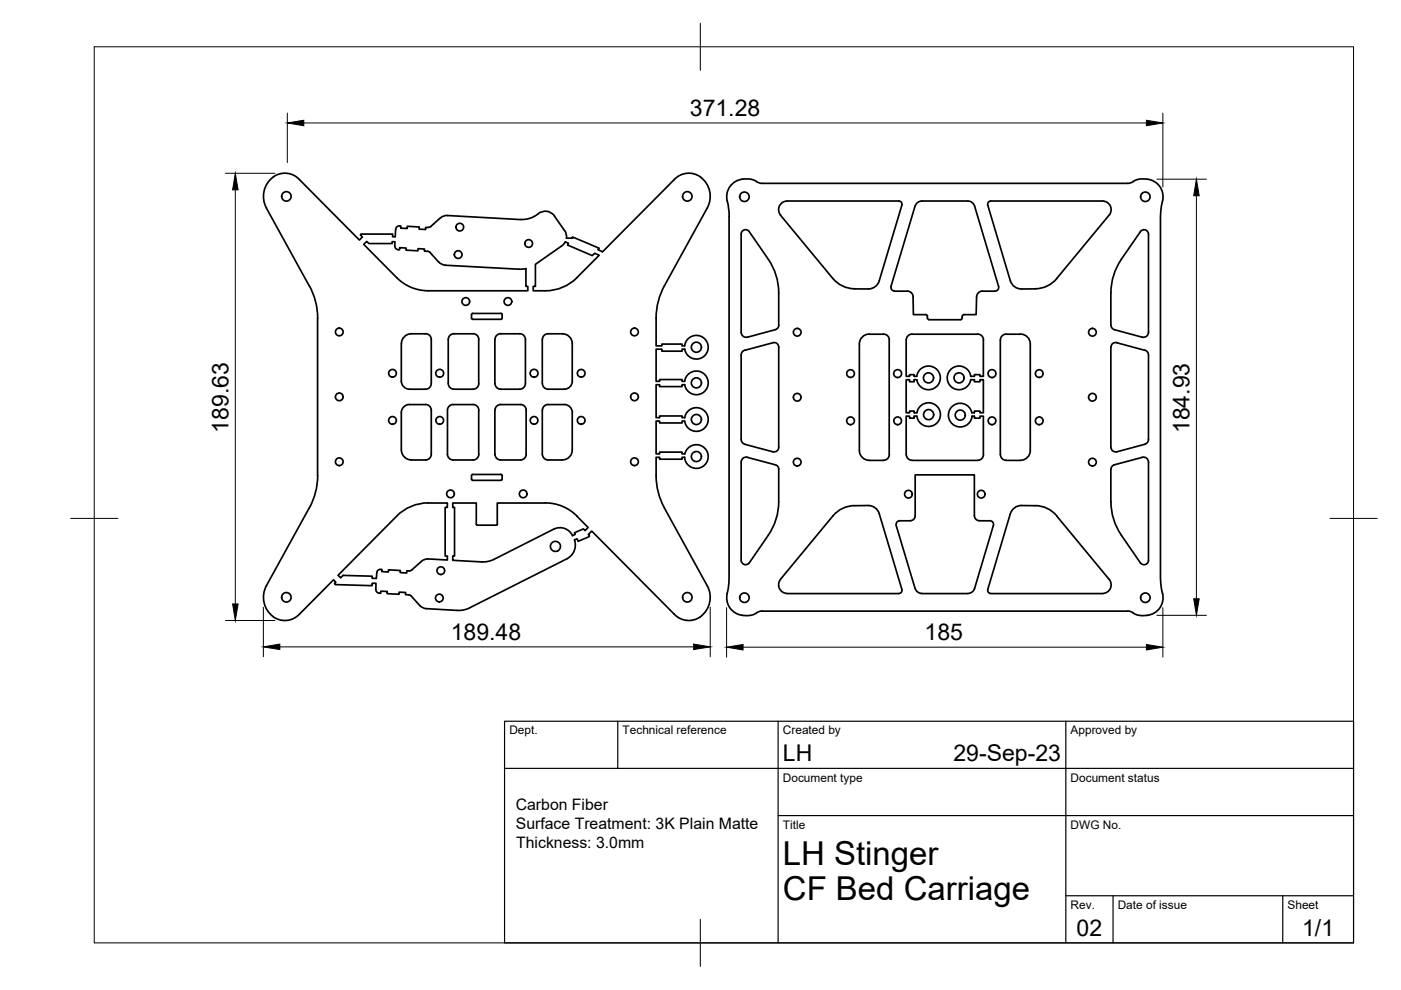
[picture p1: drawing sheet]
<svg xmlns="http://www.w3.org/2000/svg" width="297mm" height="210mm" viewBox="0 0 297 210" stroke-linecap="round" stroke-linejoin="round" font-family="sans-serif">
<!-- layer: Visible -->
<g fill="none" stroke="#000" stroke-width=".36">
<path d="M63.5 38.1a4.4 4.4 0 0 0-7.4 2 5.1 5.1 0 0 0 .4 4M63.5 38.1l12.7 12.8 .6-.7-.4-.4 .1-.2h6.7v.6h.6l.1-1.6a.8 .8 0 0 1 1.1-.7v.5h1.3l.1-.4 2.5 .1v.5l1.3 .1 .1-.5h.5M142.9 38.1l-15.2 15.3-.9-.5 .2-.3-5.6-2.4v.3h-1.3M142.9 38.1a4.4 4.4 0 0 1 7.5 2 5.1 5.1 0 0 1-.5 4l-9 16.5a14.3 14.3 0 0 0-1.8 6.9v5.8h1.2v-.3h4.3v.3h.6M157.4 38h1.6l1.4 .5M157.5 38a3.8 3.8 0 0 0-3.2 5.2l.3 2.7M240.2 38.5l.8-.4 1.1-.2a4.3 4.3 0 0 1 4.3 2.6l.2 1.1-.1 1M240.2 38.5l-1.1 .4h-77.6l-1.1-.4M56.5 44.1l9.1 16.5a14.3 14.3 0 0 1 1.8 6.9M93 55.6l-1.9-2.2-1.1-.2v-.4l-1.4-.1v.5l-2.5-.2v-.4l-1.4-.1v.5a.91 .91 0 0 1-1-.9v-.8l-.5-.1-.1 .4h-4.9l-.5-.4-.6 .6 7 7.1a9.4 9.4 0 0 0 6.7 2.8h21.1v-1h-.4v-3.7M93 55.6l.6 .4 .8 .2M93.4 46.2l-2.1 1.8-.5 .2"/>
<path d="M93.4 46.2l.7-.4 .7-.1 15.7 .8a6.4 6.4 0 0 0 4.3-1.6 2.36 2.36 0 0 1 2.8 .9l2.1 3.1M94.4 56.2l15.6 .9M111.5 56.9l-1.4 .2M119.1 52.1l-5.6 3.9v4.7h-.4v1a11.9 11.9 0 0 0 7.3-1.3l1.9-1.5M119.1 52.1l.7-.8 .7 .3-.1 .4 5.2 2.2 .5-.5 .9 .4-4.7 4.8M119.7 48.8l.4 .8v.9M154.6 45.9v76.6l-.2 2.2a4.2 4.2 0 0 0 1.1 5l.9 .5 1.1 .3M158.9 49.1l4 5.9M158.9 49.1a.94 .94 0 0 0-1.1-.4 .94 .94 0 0 0-.7 .9v20.8a1.08 1.08 0 0 0 1.4 1.1l5.9-1.6a1.01 1.01 0 0 0 .7-1M162.9 55a12.4 12.4 0 0 1 2.2 7.1v6.8M191.2 43.5l-.1-.6-.5-.3h-23.7a1.85 1.85 0 0 0-1.6 1.1 1.85 1.85 0 0 0 .2 1.9l11.1 13.5a6 6 0 0 0 4.6 2.1M191.2 43.5l-4.8 16a2.42 2.42 0 0 1-2.3 1.8l-3-.1"/>
<path d="M194 43.7l-5.1 17 .1 .7 .7 .3M195.5 42.6h9.7a1.49 1.49 0 0 1 1.4 1.1l5.1 17-.1 .7-.6 .3M195.5 42.6a1.49 1.49 0 0 0-1.5 1.1M209.4 43.5l4.8 16M209.4 43.5l.1-.6 .6-.3h23.6a1.83 1.83 0 0 1 1.7 1.1 1.83 1.83 0 0 1-.2 1.9M214.2 59.5a2.42 2.42 0 0 0 2.4 1.8l2.9-.1M235.1 45.6l-11 13.5a6 6 0 0 1-4.6 2.1M241.8 49.1a.94 .94 0 0 1 1-.4 .94 .94 0 0 1 .7 .9v20.9a1.07 1.07 0 0 1-1.3 1l-5.9-1.6a1.04 1.04 0 0 1-.8-1M241.8 49.1l-4.1 5.9a12.4 12.4 0 0 0-2.2 7.1M246.5 42.6l-.5 3.3v76.6l.2 2.2a4 4 0 0 1-2 5.5l-1.1 .3h-1.1l-.8-.1-1-.4M67.3 67.5v33.3M85.1 72.9v7.9"/>
<path d="M85.1 72.9a2.08 2.08 0 0 1 2.1-2.1h3a1.22 1.22 0 0 1 1.2 1.2v9.3a1.22 1.22 0 0 1-1.2 1.2h-3.4a1.73 1.73 0 0 1-1.7-1.7M95.3 71.3l.6-.5h.3h4.1a1.22 1.22 0 0 1 1.2 1.2v9.3a1.22 1.22 0 0 1-1.2 1.2h-4a1.22 1.22 0 0 1-1.3-1.2v-9.3zM100 67.4l.2 .3h6M100 66.7v.8M100.2 66.5h6M100.2 66.4l-.2 .3M105.4 71l.8-.2h4a1.22 1.22 0 0 1 1.2 1.2v9.3a1.22 1.22 0 0 1-1.2 1.2h-4a1.25 1.25 0 0 1-1.3-1.2v-9.3l.1-.4zM106.2 66.4l.3 .3M106.5 67.4l-.3 .3M106.5 66.7v.8M115 72v9.3M116.2 70.8h3"/>
<path d="M116.2 70.8a1.22 1.22 0 0 0-1.2 1.2M119.2 70.8a2.08 2.08 0 0 1 2.1 2.1v7.9M145.2 73.3a2.51 2.51 0 0 1 3.7-1.9 2.51 2.51 0 0 1 .2 4.3 2.51 2.51 0 0 1-3.9-1.7h-.6v.5h-4.3v-.5h-1.2v6.8h.7v-.3h4.8v.3h.6a2.51 2.51 0 0 1 3.8-1.7 2.51 2.51 0 0 1 0 4.2 2.51 2.51 0 0 1-3.8-1.8M157.9 74.3l6-1.6a.98 .98 0 0 1 1.2 .9v21.2a1.01 1.01 0 0 1-1.2 1l-6-1.6M157.9 74.2a1.07 1.07 0 0 0-.8 1.1v17.9a1.07 1.07 0 0 0 .8 1M184.3 70.9h3M184.3 70.8a2.08 2.08 0 0 0-2.1 2.1v22.6a2.08 2.08 0 0 0 2.1 2.1M187.3 70.8a1.22 1.22 0 0 1 1.3 1.3M188.5 72.1l.1 24.3a1.22 1.22 0 0 1-1.3 1.2M189.7 61.7h2.6M192.1 72.1v7.7h.7v-.4h1v.4h.6a2.51 2.51 0 0 1 3.8-1.8 2.51 2.51 0 0 1 0 4.2 2.51 2.51 0 0 1-3.8-1.7h-.6v.4h-1v-.4h-.7v7h.7v-.3h1v.3h.6a2.51 2.51 0 0 1 3.9-1.6 2.51 2.51 0 0 1-.1 4.2 2.51 2.51 0 0 1-3.8-1.9M192.4 61.7a1.26 1.26 0 0 1 1.2 1.3"/>
<path d="M193.4 70.9h13.9M193.4 70.8a1.22 1.22 0 0 0-1.2 1.3M193.6 63l.1 3.7h2.5M196.2 66.7l.4 .4M196.6 67.1v.3M204.4 66.7l-.3 .2-.1 .7-.3 .2h-6.7l-.4-.4M207.3 70.8a1.22 1.22 0 0 1 1.2 1.3M208.3 61.7h2.6M208.3 61.7a1.26 1.26 0 0 0-1.2 1.3l-.1 3.7h-2.6M208.5 72.1v7.7h-.7v-.4h-1.2v.4h-.8a2.51 2.51 0 0 0-3.8-1.8 2.51 2.51 0 0 0 0 4.2 2.51 2.51 0 0 0 3.8-1.7M212.1 72.1v24.3M213.3 70.9h3"/>
<path d="M213.3 70.8a1.22 1.22 0 0 0-1.2 1.3M216.4 70.8a2.08 2.08 0 0 1 2 2.1v22.6a2.08 2.08 0 0 1-2 2.1M235.5 62.1v6.8M235.5 73.6v21.2M236.8 72.7l5.9 1.5a1.07 1.07 0 0 1 .8 1.1v17.9a1.07 1.07 0 0 1-.8 1l-5.9 1.6M236.8 72.7a1.01 1.01 0 0 0-1.3 .9M85.1 95.4a2.12 2.12 0 0 0 2.1 2.1h3a1.22 1.22 0 0 0 1.2-1.2v-9.3a1.19 1.19 0 0 0-1.2-1.2h-3.4a1.73 1.73 0 0 0-1.7 1.7v7.9M95.4 86l.7-.2h4.2a1.19 1.19 0 0 1 1.2 1.2v9.3a1.22 1.22 0 0 1-1.2 1.2h-4.2a1.22 1.22 0 0 1-1.2-1.2v-9.3v-.4zM111.5 87v9.3M111.6 87a1.19 1.19 0 0 0-1.3-1.2h-4.1a1.25 1.25 0 0 0-1.3 1.2v9.3a1.22 1.22 0 0 0 1.3 1.2h4.1a1.22 1.22 0 0 0 1.3-1.2M115 87v9.3M115 96.3a1.22 1.22 0 0 0 1.2 1.2"/>
<path d="M115 81.3a1.22 1.22 0 0 0 1.2 1.2M116.2 85.8h3.4a1.73 1.73 0 0 1 1.7 1.7v7.9a2.08 2.08 0 0 1-2.1 2.1M116.2 97.5h3M116.2 85.8a1.22 1.22 0 0 0-1.2 1.2M121.3 80.8a1.73 1.73 0 0 1-1.7 1.7h-3.4M145.2 97h-.6v.4h-4.8v-.4h-.7a29.2 29.2 0 0 0 .2 6.2l.6 2.3 1 2.2 9.1 16.5a4.9 4.9 0 0 1-4.4 7.3 4.2 4.2 0 0 1-2.7-1.3M145.2 81.6h-.6v.4h-4.8v-.4h-.7v7h.7v-.4h4.8v.4h.6a2.51 2.51 0 0 1 3.8-1.7 2.51 2.51 0 0 1 0 4.2 2.51 2.51 0 0 1-3.8-1.8h-.6v.4h-4.8v-.4h-.7v6.9h.7v-.3h4.8v.3h.6M145.2 96.2a2.51 2.51 0 0 1 4-1.4 2.51 2.51 0 0 1-.4 4.2 2.51 2.51 0 0 1-3.7-2.1M158.5 97l5.9 1.5a1.01 1.01 0 0 1 .7 1M158.5 97a1.07 1.07 0 0 0-1.4 1v20.8a.94 .94 0 0 0 .7 .9 .94 .94 0 0 0 1.1-.4M165.1 99.5v6.9a12.4 12.4 0 0 1-2.2 7M184.3 97.6h3"/>
<path d="M193.4 97.6h13.9M194.4 88.2h-.6v.5h-1v-.5h-.7l.1 8.2a1.22 1.22 0 0 0 1.2 1.2M205.8 80.5h.8v.4h1.2v-.4h.7v7h-.7v-.3h-1.2v.3h-.6a2.51 2.51 0 0 0-3.9-1.5 2.51 2.51 0 0 0 .3 4.2 2.51 2.51 0 0 0 3.7-2h.5v.5h1.2v-.5h.7v8.2M208.5 96.4a1.22 1.22 0 0 1-1.2 1.2M212.1 96.4a1.22 1.22 0 0 0 1.2 1.2M213.3 97.6h3M235.5 99.5v6.9M235.5 94.8a1.01 1.01 0 0 0 1.3 1M242.2 97a1.07 1.07 0 0 1 1.3 1v20.8a.94 .94 0 0 1-.7 .9 .94 .94 0 0 1-1-.4M242.2 97l-5.9 1.5a1.01 1.01 0 0 0-.8 1M67.4 100.8a14.3 14.3 0 0 1-1.8 6.9l-9.1 16.5M100 100.9v.7"/>
<path d="M100 101.6l.2 .2h6M101.2 111.4h4.1M106.2 100.6h-6l-.2 .2M106.2 100.6l.3 .2M106.5 101.6l-.3 .2M106.5 100.9v.7M121.8 114.5l.5-.3 .3 .6 2.3-1 .1-.2-.3-.3 .8-.7 17.4 17.6M121.8 114.5a3.3 3.3 0 0 1-1.6 4l-20.6 10.4M122.3 109.4l2.4 2.4-.6 .7-.4-.4-1.9 .9 .1 .3-.5 .3a2.93 2.93 0 0 0-4-1.4l-12.7 6.4-1 .4-1.5 .1-6.2-.3v-.9h.4v-10.3h-.4v-.9h5v4.5l.2 .1M122.3 109.4a9.3 9.3 0 0 0-6.7-2.7h-10.2l.1 4.4-.2 .2M162.9 113.4l-4 6M176.6 109.4l-11.1 13.4a1.85 1.85 0 0 0-.2 2 1.85 1.85 0 0 0 1.6 1h23.7l.5-.2 .1-.6"/>
<path d="M176.6 109.4a6 6 0 0 1 4.6-2.2h2.9a2.42 2.42 0 0 1 2.3 1.7l4.8 16.1M210.6 111.4l-4 13.4a1.49 1.49 0 0 1-1.4 1h-9.7M210.6 111.4v-.5a.74 .74 0 0 0-.8-.5h-2.2a1.06 1.06 0 0 1-1-1v-8.7h-12.6v8.7a1.06 1.06 0 0 1-1 1h-2.5l-.4 .3-.1 .5 4 13.6M214.2 108.9l-4.8 16.1v.4l.3 .3 .4 .1h23.7a1.83 1.83 0 0 0 1.6-1 1.83 1.83 0 0 0-.2-2M214.2 108.9a2.42 2.42 0 0 1 2.4-1.7 9.8 9.8 0 0 1 5.7 .8l1.8 1.4M224 109.4l11.1 13.4M235.5 106.4a12.4 12.4 0 0 0 2.2 7l4.1 6M56.5 124.2a4.9 4.9 0 0 0 4.3 7.3 4.2 4.2 0 0 0 2.7-1.3M79.7 125v-1.3h-.8v.5l-7.9-.3-.1-.2 .3-.3-.5-.5-7.2 7.3M79.7 125a.82 .82 0 0 0 1 .8v-.5l1.4 .1v.5l2.5 .1v-.4h1.4v.5l1.1 .1 1.9 2.2M86.8 121l.5-.1 2.1-1.9 .6-.4 .8-.1 4 .2v-.8h-.4v-10.3h.4v-.9a18.9 18.9 0 0 0-6.5 .3l-2.2 .9-1.4 .9-13 13.2 .5 .5 .5-.5 6.2 .2v.4l.9 .1 .1-1.3a.81 .81 0 0 1 1.1-.7v.5l1.3 .1 .1-.5 2.5 .2v.4l1.3 .1 .1-.5 .4 .1M89 128.4l.6 .5 .8 .1 6.6 .4 1.6-.1 1-.4"/>
<path d="M160.4 130l-1.4 .5h-1.6M161.5 129.6h77.6M161.6 129.6l-1.2 .3M194 124.8a1.49 1.49 0 0 0 1.5 1M239.1 129.6l1.1 .3"/>
<circle cx="60.7" cy="41.6" r="1.01"/>
<circle cx="97.1" cy="54" r=".81"/>
<circle cx="97.5" cy="48.2" r=".81"/>
<circle cx="112.1" cy="51.6" r=".81"/>
<circle cx="145.7" cy="41.6" r="1.01"/>
<circle cx="157.8" cy="41.7" r="1.01"/>
<circle cx="242.8" cy="41.7" r="1.01"/>
<circle cx="71.9" cy="70.4" r=".81"/>
<circle cx="83.2" cy="79.1" r=".81"/>
<circle cx="93.2" cy="79.1" r=".84"/>
<circle cx="98.8" cy="63.9" r=".81"/>
<circle cx="107.7" cy="63.9" r=".81"/>
<circle cx="113.2" cy="79.1" r=".84"/>
<circle cx="123.2" cy="79.1" r=".81"/>
<circle cx="134.5" cy="70.4" r=".81"/>
<circle cx="147.6" cy="73.6" r="1.07"/>
<circle cx="169" cy="70.4" r=".81"/>
<circle cx="180.3" cy="79.2" r=".81"/>
<circle cx="190.3" cy="79.2" r=".84"/>
<circle cx="210.3" cy="79.2" r=".84"/>
<circle cx="220.3" cy="79.2" r=".81"/>
<circle cx="231.6" cy="70.4" r=".81"/>
<circle cx="71.9" cy="84.1" r=".81"/>
<circle cx="71.9" cy="97.9" r=".81"/>
<circle cx="83.2" cy="89.1" r=".81"/>
<circle cx="93.2" cy="89.1" r=".81"/>
<circle cx="113.2" cy="89.1" r=".81"/>
<circle cx="123.2" cy="89.1" r=".81"/>
<circle cx="134.5" cy="84.1" r=".81"/>
<circle cx="134.5" cy="97.9" r=".81"/>
<circle cx="147.6" cy="81.2" r="1.07"/>
<circle cx="147.6" cy="96.8" r="1.07"/>
<circle cx="147.6" cy="88.9" r="1.07"/>
<circle cx="169" cy="84.2" r=".81"/>
<circle cx="169" cy="98" r=".81"/>
<circle cx="180.3" cy="89.2" r=".81"/>
<circle cx="190.3" cy="89.2" r=".81"/>
<circle cx="196.9" cy="80.1" r="1.07"/>
<circle cx="196.9" cy="87.9" r="1.07"/>
<circle cx="203.3" cy="80.1" r="1.07"/>
<circle cx="203.6" cy="88" r="1.07"/>
<circle cx="210.3" cy="89.2" r=".81"/>
<circle cx="220.3" cy="89.2" r=".81"/>
<circle cx="231.6" cy="84.2" r=".81"/>
<circle cx="231.6" cy="98" r=".81"/>
<circle cx="95.5" cy="104.7" r=".81"/>
<circle cx="110.9" cy="104.7" r=".81"/>
<circle cx="117.8" cy="115.8" r="1.07"/>
<circle cx="192.6" cy="104.8" r=".81"/>
<circle cx="208" cy="104.8" r=".81"/>
<circle cx="60.7" cy="126.6" r="1.01"/>
<circle cx="93.1" cy="126.8" r=".81"/>
<circle cx="93.5" cy="121" r=".81"/>
<circle cx="145.7" cy="126.6" r="1.01"/>
<circle cx="157.8" cy="126.7" r="1.01"/>
<circle cx="242.8" cy="126.7" r="1.01"/>
</g>
<!-- layer: BORDER -->
<path d="M20 9.9h267v190h-267zM148.5 4.9v10M15 109.9h10M282 109.9h10M148.5 194.9v10" fill="none" stroke="#000" stroke-width=".21"/>
<!-- layer: TITLEBLOCK -->
<path d="M107 152.9h180v47h-180zM131 152.9v10M165 152.9v47M226 152.9v47M107 162.9h180M165 172.9h122M226 189.9h61M236 189.9v10M272 189.9v10" fill="none" stroke="#000" stroke-width=".25"/>
<!-- layer: FD_Dimensions -->
<g fill="none" stroke="#000" stroke-width=".21">
<path d="M47.8 36.7h10.5M60.9 24v10.5M64.4 26.1h178.7M245.3 38h10.5M246.5 24v15.6M49.9 40.3v87.8M253.7 41.5v85.5M47.8 131.6h10.5M55.8 128.7v10.5M59.3 137.2h87.8M150.6 128.7v10.5M154.1 128.8v10.5"/>
<path d="M157.5 137.2h85.6M245.3 130.5h10.5M246.5 128.8v10.5"/>
</g>
<path d="M60.9 26.1l3.5-.6v1.2zM243.1 25.5l3.4 .6-3.4 .6zM49.9 36.7l.6 3.6h-1.2zM253.7 38l.6 3.5h-1.2zM49.3 128.1h1.2l-.6 3.5zM55.8 137.2l3.5-.6v1.1zM147.1 136.6l3.5 .6-3.5 .5zM154.1 137.2l3.4-.6v1.2zM243.1 136.6l3.4 .6-3.4 .6zM253.1 127h1.2l-.6 3.5z" fill="#000" stroke="#000" stroke-width=".21"/>
<g font-size="7">
<text x="166" y="183.4">LH Stinger</text>
<text x="166" y="190.9">CF Bed Carriage</text>
</g>
<g font-size="4.9">
<text x="146.3" y="24.6">371.28</text>
<text x="48.4" y="91.8" transform="rotate(-90 48.4 91.8)">189.63</text>
<text x="252.2" y="91.9" transform="rotate(-90 252.2 91.9)">184.93</text>
<text x="95.6" y="135.7">189.48</text>
<text x="196" y="135.8">185</text>
<text x="166" y="161.4">LH</text>
<text x="202.1" y="161.4">29-Sep-23</text>
<text x="228.3" y="198.6">02</text>
<text x="276.1" y="198.6">1/1</text>
</g>
<g font-size="3.4">
<text x="109.3" y="171.8">Carbon Fiber</text>
<text x="109.4" y="175.9">Surface Treatment: 3K Plain Matte</text>
<text x="109.4" y="179.9">Thickness: 3.0mm</text>
</g>
<g font-size="2.5">
<text x="108" y="155.7">Dept.</text>
<text x="132" y="155.7">Technical reference</text>
<text x="166" y="155.7">Created by</text>
<text x="227" y="155.7">Approved by</text>
<text x="166" y="165.7">Document type</text>
<text x="227" y="165.7">Document status</text>
<text x="166" y="175.7">Title</text>
<text x="227" y="175.7">DWG No.</text>
<text x="227" y="192.7">Rev.</text>
<text x="237" y="192.7">Date of issue</text>
<text x="273" y="192.7">Sheet</text>
</g>
</svg>
